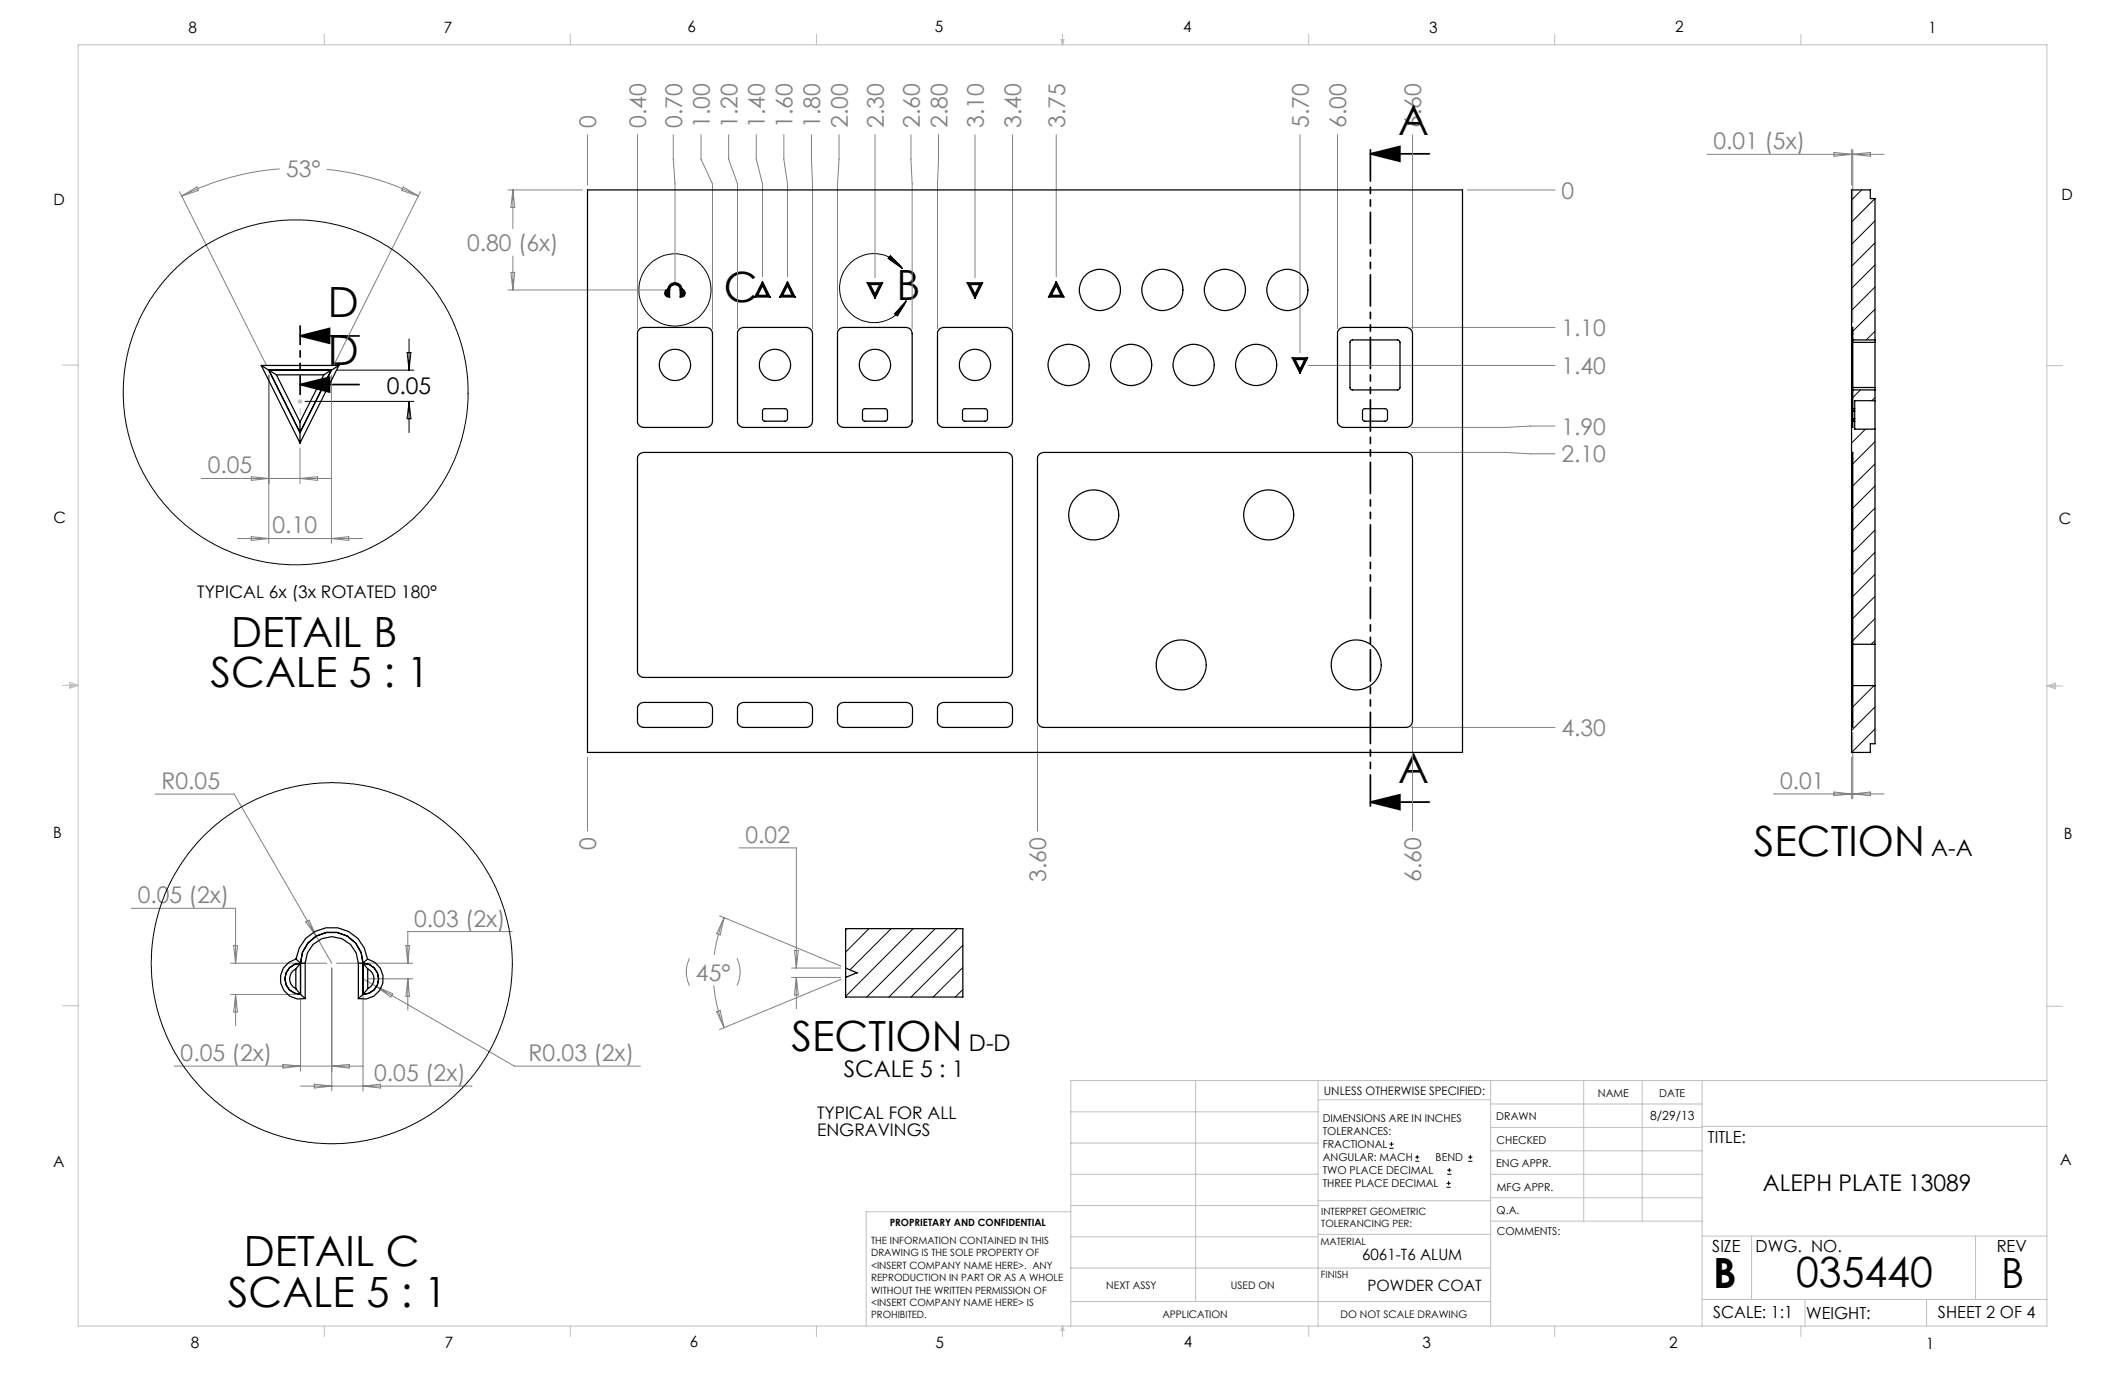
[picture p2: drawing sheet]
<svg xmlns="http://www.w3.org/2000/svg" width="432mm" height="279mm" viewBox="0 0 432 279" stroke-linecap="round" stroke-linejoin="round" font-family="sans-serif">
<g fill="none" stroke="#c0c0c0" stroke-width=".2">
<path d="M15.9 9.1h400v260.4h-400zM65.9 6.9v2.2M115.9 6.9v2.2M165.9 6.9v2.2M215.6 8h.6l-.3 1.1zM215.7 8l.2 1.1M215.9 6.9v2.2M216 8l-.1 1.1M265.9 6.9v2.2M315.9 6.9v2.2M365.9 6.9v2.2M12.7 74.2h3.2"/>
<path d="M415.9 74.3h3.2M60.5 81.6h1M60.6 81.2l.7 .7M61 81v1.1M61.3 81.2l-.7 .7M12.7 139.3h3.2M14.2 139.1l1.7 .2M14.2 138.7l1.7 .6-1.7 .5zM15.9 139.3l-1.7 .3M415.9 139.4h3.2M415.9 139.4l1.8-.6v1.2zM415.9 139.4l1.8 .3"/>
<path d="M417.7 139.2l-1.8 .2M12.7 204.4h3.2M243 219.6v44.9M267.8 219.6v49.9M302.9 219.6v49.9M321.8 219.6v28.5M333.7 219.6v28.5M345.9 219.6v49.9M415.9 204.5h3.2M415.9 219.6h-198.3v49.9M217.6 238.6h50.2M217.6 232.3h50.2"/>
<path d="M217.6 225.9h50.2M267.8 223.5h35.1M302.9 233.9h43M302.9 229.1h43M302.9 224.3h43M302.9 238.6h43M345.9 228.9h70M217.6 257.7h85.3M217.6 251.3h50.2M217.6 245h50.2M217.6 246.2h-41.6v23.3M267.8 250.8h35.1"/>
<path d="M267.8 244h35.1M302.9 248.1h43M302.9 243.4h43M345.9 251.2h70M355.9 251.2v12.9M401.4 251.2v12.9M65.9 269.5v2.1M115.9 269.5v2.1M165.9 269.5v2.1M215.9 269.5v2.1M215.9 269.5l.3 .8h-.6zM217.6 264.5h85.3"/>
<path d="M265.9 269.5v2.1M315.9 269.5v2.1M345.9 264.1h70M365.9 269.5v2.1M366.8 264.1v5.4M391.5 264.1v5.4"/>
</g>
<g fill="none" stroke="#000" stroke-width=".2">
<path d="M378.3 38.6l-2.1 2M180.9 51.9l2.5 2.7-3-2.1zM183.4 54.6a7 7 0 0 0-10.8-.9 7 7 0 0 0 1.3 10.8 7 7 0 0 0 10.2-3.4M381 40.4l-4.8 4.7M381 44.9l-4.8 4.7M381 49.4l-4.8 4.7M381 53.8l-4.8 4.8M381 58.3l-4.8 4.8M68.3 75.2h15.8M82.7 71.6h.8l-.4 3.6zM83.1 68.9v6.3M184.1 61.1l-1.7 3.1-.6-.4z"/>
<path d="M378 79.2l-1.5 1.6M381 62.8l-4.5 4.5M381 67.3l-1.8 1.8M62 81.6h22.1M83.1 81.6v6.3M83.1 81.6l.4 3.5h-.8zM379.1 87.2l-2.9 2.8M381 89.7l-4.5 4.6M381 94.3l-4.5 4.4M381 98.7l-4.5 4.6M381 80.8l-.6 .6M381 103.2l-4.5 4.5"/>
<path d="M381 107.7l-4.5 4.5M381 112.2l-4.5 4.5M381 116.7l-4.5 4.5M380.8 139.3l-4.3 4.4M381 121.2l-4.5 4.5M381 125.7l-4.5 4.5M381 130.2l-.8 .7M381 143.7l-4.8 4.7M381 148.1l-4.8 4.8M172.1 188.7l-.3 .3M176.6 188.7l-4.8 4.8M181.1 188.7l-8.4 8.4"/>
<path d="M185.6 188.7l-13.8 13.8M190 188.7l-13.9 13.9M194.5 188.7l-13.9 13.9M195.7 192.1l-10.6 10.5M195.7 196.6l-6.1 6M195.7 201.1l-1.6 1.5M282.3 233.3h.9M282.3 232.5h.9M282.8 232.1v.8M287.6 236h.8M287.6 235.1h.8M288 234.7v.8"/>
<path d="M294.1 238.6h.8M294.1 237.8h.8M294.5 237.4v.8M298.3 236h.9M298.3 235.1h.9M298.8 234.7v.8M293.9 241.3h.9M293.9 240.5h.9M294.4 240v.8"/>
<circle cx="137.2" cy="58.9" r="7.3"/>
<circle cx="60.1" cy="79.7" r="35"/>
<circle cx="67.4" cy="195.7" r="36.7"/>
</g>
<path d="M278.4 31.3h12M278.4 31.3l6-1.5v3zM61 68.3h12M61 78.1h12M61 68.3l6-1.6v3zM61 78.1l6-1.4v3zM278.4 163h12M278.4 163l6-1.5v3z" fill="none" stroke="#000" stroke-width=".35"/>
<g fill="none" stroke="#808080" stroke-width=".2">
<path d="M36.5 38.9l17.7 35.4M36.9 39.8l3.1-1.8 .3 .7zM56.8 34.3a52.4 52.4 0 0 0-19.9 5.5M66.4 34.4a54.9 54.9 0 0 1 18.6 5.4M82 38l3 1.8-3.4-1.1zM85.4 38.9l-17.6 35.4M103.2 38.6h15.2M104.2 38.6v7.9M104.2 38.6l.4 3.6h-.8zM119.4 27.4v10.2M129.5 27.4v39.4M136.8 27.4v4.9l.4 5.1v20.5"/>
<path d="M142.5 27.4v4.9l2.3 5.1v29.4M148.1 27.4v4.9l1.8 5.1v29.4M153.7 27.4v4.9l1.2 5.1v18.8M159.3 27.4v4.9l.7 5.1v18.8M164.9 27.4v4.9l.2 5.1v29.4M170.5 27.4v4.9l-.3 5.1v29.4M177.8 27.4v29M185.1 27.4v4.9l.2 5.1v29.4M190.7 27.4v4.9l-.2 5.1v29.4M198.1 27.4v29M205.7 27.4v39.4M214.6 27.4v28.8"/>
<path d="M264.2 27.4v44.3M271.8 27.4v39.4M287 27.4v39.4M298.2 38.6h17.8M346.9 31.4h35.9M372.7 31l3.5 .4-3.5 .4zM376.2 30.4v7.2M376.5 30.4v35.1M376.5 31.4l3.5-.4v.8zM103.2 58.9h32.9M103.8 55.4h.8l-.4 3.5zM104.2 52v6.9"/>
<path d="M54.6 76.2v34.2M54.6 76.2v22M67.3 76.2v34.2M265.9 74.3h50.1M286.7 66.5h29.3M40.9 97.2h26.4M51.1 96.9l3.5 .3-3.5 .4zM61 91v7.2M61 97.2l3.5-.3v.7zM286.7 91.9h19.3l5 .3h5M316 86.6h-5l-5 .3h-19.3M48.3 109.4h25.4"/>
<path d="M51 109l3.6 .4-3.6 .4zM67.3 109.4l3.6-.4v.8zM119.4 153.9v15M210.8 147.5v21.4M286.7 147.8h29.3M287 147.5v21.4M376.2 153.9v8.4M376.5 148.8v13.5M31.5 161.4h16.1l19.8 34.3M150.2 172.3h11.6v24.4M360.4 161.3h22.4M372.7 160.9l3.5 .4-3.5 .4z"/>
<path d="M376.5 161.3l3.5-.4v.8zM26.7 184.6h21.2v11.1M46.9 195.7h19.5M47.5 192.2h.8l-.4 3.5zM62.1 187.3l.7-.3 1.4 3.2zM67.4 196.7v25M68.4 195.7h15.5M73.8 198.9l30.7 17.7h25.6M73.8 199.9v21.8M74.8 198.9h9.1M82.5 192.2h.7l-.3 3.5zM82.9 198.9v6.3"/>
<path d="M82.9 198.9l.3 3.6h-.7zM104.1 189.3h-21.2v6.4M140.1 194.7a6.1 6.1 0 0 0 0 5.6M146.2 186.1l24.7 10.2M147.1 186.5l-.8 3.5-.7-.3zM147.1 186.5l-.5 1.4a31.1 31.1 0 0 0-1.5 6.1M149.8 194.7a6.4 6.4 0 0 1 0 5.6M160.8 196.7h10M160.8 198.6h10M161.4 193.1h.8l-.4 3.6zM161.8 198.6v6.4M161.8 198.6l.4 3.6h-.8z"/>
<path d="M170.9 199l-24.7 10.2M35.4 216.6h38.4M46.9 202.1h13.2M47.9 202.1v6.3M47.9 202.1l.4 3.5h-.8zM57.5 216.3l3.6 .3-3.6 .4zM61.1 203.1v14.6M67.4 216.6l3.6-.3v.7zM76.5 200.5l3.3 1.4-.4 .7zM145 200.3l.1 .8a29.5 29.5 0 0 0 2 7.7M145.6 205.6l.7-.2 .8 3.4zM61.1 220.7h34.8"/>
<path d="M63.9 220.3l3.5 .4-3.5 .4zM73.8 220.7l3.5-.4v.8z"/>
</g>
<path d="M278.5 29.3v135.7" fill="none" stroke="#000" stroke-width=".35" stroke-dasharray="6.3 1.3 1.3 1.3 1.3 1.3" stroke-dashoffset="-1.2"/>
<path d="M61 66.2v13.9" fill="none" stroke="#000" stroke-width=".35" stroke-dasharray="6.3 1.3 1.3 1.3 1.3 1.3" stroke-dashoffset="2.6"/>
<path d="M61 81.5v4.3" fill="none" stroke="#c0c0c0" stroke-width=".2" stroke-dasharray="15.2 1.3 1.3 1.3" stroke-dashoffset="15"/>
<g fill="#000">
<path d="M278.4 31.3l6-1.5v3zM278.4 163l6-1.5v3z"/>
<path d="M180.9 51.9l2.5 2.7-3-2.1zM184.1 61.1l-1.7 3.1-.6-.4z"/>
<path d="M61 68.3l6-1.6v3zM61 78.1l6-1.4v3z"/>
</g>
<g fill="none" stroke="#000" stroke-width=".25">
<path d="M119.4 38.6h177.8v114.3h-177.8zM135.7 59.2a.43 .43 0 0 0-.3 .3 .43 .43 0 0 0 .3 .4M135.7 59.2v.7M135.7 59.9l.2 .3M135.7 58.7a1.46 1.46 0 0 1 1.5-1.3 1.46 1.46 0 0 1 1.4 1.3M135.7 58.7a.83 .83 0 0 0-.6 1 .83 .83 0 0 0 1 .7M135.7 58.7l.2 .2M135.9 58.9a1.27 1.27 0 0 1 1.3-1.2 1.27 1.27 0 0 1 1.2 1.2M135.9 58.9a.63 .63 0 0 0-.6 .6 .63 .63 0 0 0 .6 .7M135.9 58.9h.2M135.9 58.9l-.2 .3M135.9 58.9v1.3"/>
<path d="M136.1 58.9a1.08 1.08 0 0 1 1-1.1 1.08 1.08 0 0 1 1.1 1.1M136.1 58.9v1.5M138.2 58.9v1.5M138.2 58.9h.2M138.4 58.9a.63 .63 0 0 1 .7 .6 .63 .63 0 0 1-.7 .7M138.4 58.9v1.3M138.4 58.9l.2 .3M138.6 58.7a.83 .83 0 0 1 .6 1 .83 .83 0 0 1-1 .7M138.6 59.2a.43 .43 0 0 1 .3 .3 .43 .43 0 0 1-.3 .4M138.6 58.7l-.2 .2M138.6 59.9l-.2 .3M138.6 59.2v.7"/>
<path d="M154.9 57.2l-1.5 3.2M154.9 57.2l1.6 3.2M154.9 57.2v.9M154.9 58.1l1 1.9M154.9 58.1l-.9 1.9M160 57.2l1.6 3.2M160 57.2l-1.6 3.2M160 57.2v.9M160 58.1l1 1.9M160 58.1l-1 1.9M176.2 57.5h3.2M176.2 57.5l1.6 3.1"/>
<path d="M176.2 57.5l.3 .1M176.5 57.6l1.3 2.6 1.3-2.6M176.5 57.6h2.6M176.5 57.6l.3 .2M176.8 57.8l1 2M176.8 57.8h2M177.8 59.8v.8M178.8 57.8l-1 2M179.1 57.6l-.3 .2M179.4 57.5l-1.6 3.1M179.4 57.5l-.3 .1M196.5 57.5h3.2"/>
<path d="M196.5 57.5l1.6 3.1M196.5 57.5l.4 .1M196.9 57.6h2.5M196.9 57.6l1.2 2.6 1.3-2.6M196.9 57.6l.2 .2M197.1 57.8l1 2M197.1 57.8h2M198.1 59.8v.8M199.1 57.8l-1 2M199.4 57.6l-.3 .2M199.7 57.5l-1.6 3.1M199.7 57.5l-.3 .1"/>
<path d="M214.6 57.2l1.6 3.2M214.6 57.2l-1.6 3.2M214.6 57.2v.9M214.6 58.1l1 1.9M214.6 58.1l-1 1.9M53.1 74.3h15.8M53.1 74.3l7.9 15.7M53.1 74.3l3.1 1.9M54.6 75.2h12.7l-6.3 12.7zM54.6 75.2l6.4 12.7 6.3-12.7M56.2 76.2l4.8 9.6M56.2 76.2h9.6"/>
<path d="M65.8 76.2l-4.8 9.6M68.9 74.3l-7.9 15.7M68.9 74.3l-3.1 1.9M129.9 66.9l.9-.4h12.7a1.33 1.33 0 0 1 1.3 1.3v17.8a1.33 1.33 0 0 1-1.3 1.3h-12.7a1.26 1.26 0 0 1-1.3-1.3v-18zM135.9 60.2l.2 .2M138.4 60.2l-.2 .2M150.2 66.9l.9-.4h12.7a1.33 1.33 0 0 1 1.3 1.3v17.8a1.33 1.33 0 0 1-1.3 1.3h-12.7a1.26 1.26 0 0 1-1.2-1.3v-18zM153.4 60.4h3.1M153.7 60.2h2.5M153.7 60.2l1.2-2.6 1.3 2.6M153.7 60.2l-.3 .2M154 60h1.9"/>
<path d="M154 60l-.3 .2M155.9 60l.3 .2M156.2 60.2l.3 .2M158.4 60.4h3.2M158.8 60.2h2.5M158.8 60.2l1.2-2.6 1.3 2.6M158.8 60.2l-.4 .2M159 60l-.2 .2M159 60h2M161 60l.3 .2M161.3 60.2l.3 .2M170.5 66.9l1-.4h12.6a1.21 1.21 0 0 1 1.2 1.3v17.8a1.26 1.26 0 0 1-1.2 1.3h-12.6a1.26 1.26 0 0 1-1.3-1.3v-18z"/>
<path d="M190.9 66.9l.9-.4h12.7a1.33 1.33 0 0 1 1.2 1.3v17.8a1.33 1.33 0 0 1-1.2 1.3h-12.7a1.26 1.26 0 0 1-1.3-1.3v-18zM213 60.4h3.2M213.4 60.2l1.2-2.6 1.3 2.6M213.4 60.2h2.5M213.4 60.2l-.4 .2M213.6 60h2M213.6 60l-.2 .2M215.6 60l.3 .2M215.9 60.2l.3 .2M262.6 72.7h3.1M262.6 72.7l1.6 3.1M262.6 72.7l.3 .2"/>
<path d="M262.9 72.9h2.5M262.9 72.9l1.3 2.5 1.2-2.5M262.9 72.9l.3 .2M263.2 73.1h1.9M263.2 73.1l1 1.9M264.2 75v.8M265.1 73.1l-.9 1.9M265.4 72.9l-.3 .2M265.7 72.7l-1.5 3.1M265.7 72.7l-.3 .2M272.1 66.9l1-.4h12.7a1.33 1.33 0 0 1 1.2 1.3v17.8a1.33 1.33 0 0 1-1.2 1.3h-12.7a1.26 1.26 0 0 1-1.3-1.3v-18zM274.4 69.3l.3-.2h9.5l.3 .5v9.1l-.1 .3-.3 .2h-9.6l-.2-.4z"/>
<path d="M376.2 66.5v1.3M376.2 66.5h.3v2.6M376.2 66.5v-27.9h3.8v1.8h1v28.7M376.2 67.8v17.8M376.2 67.8h.3M376.5 69.1v.5M376.5 78.7v.5M376.5 79.2h4.5M376.5 69.1h4.5M376.5 69.6v9.1M376.5 79.2v3.8M376.5 69.6h4.5"/>
<path d="M376.5 78.7h4.5M381 69.1v.5M381 78.7v.5M381 69.6v9.1M381 79.2v2.2M61 85.8v4.2M129.9 92.3l.9-.4h73.7a1.33 1.33 0 0 1 1.2 1.3v43.2a1.33 1.33 0 0 1-1.2 1.3h-73.7a1.26 1.26 0 0 1-1.3-1.3v-43.4zM155.1 83.2l.2-.2 4.4 .1 .3 .4v1.8l-.4 .3-4.4-.1-.3-.3v-1.7zM175.3 83.3l.3-.3 4.4 .1 .3 .4v1.8l-.4 .3-4.4-.1-.2-.3zM195.7 83.2l.3-.2 4.3 .1 .4 .4-.1 1.8-.4 .3-4.4-.1-.2-.3v-1.7zM211.2 92.3l.9-.4h73.7a1.33 1.33 0 0 1 1.2 1.3v53.3a1.33 1.33 0 0 1-1.2 1.3h-73.7a1.26 1.26 0 0 1-1.3-1.3v-53.5zM277.1 83.1h4.5l.3 .4v1.8l-.4 .3-4.4-.1-.2-.3v-1.7z"/>
<path d="M376.2 85.6v1.3M376.2 91.9v1.3M376.2 91.9h.3v39M376.2 85.6h.7M376.2 86.9v5M376.2 93.2v53.3M376.2 93.2h.3M376.5 83v.5M376.5 85.1v1.8h-.3M376.5 83h.4M376.5 83.5v1.6M376.5 83.5h.4"/>
<path d="M376.5 85.1h.4M376.9 83v.5M376.9 85.1v.5M376.9 83.5v1.6M376.9 85.6v1.6h4.1M381 81.4v5.8M381 87.2v43.7M381 81.4h-4.1v1.6M376.5 130.9v8.4M376.5 139.3v8.5h-.3M376.5 139.3h4.5M376.5 130.9h4.5"/>
<path d="M381 130.9v8.4M381 139.3v11.8h-1v1.8h-3.8v-5.1M129.9 143.1l.9-.4h12.7a1.33 1.33 0 0 1 1.3 1.3v2.5a1.33 1.33 0 0 1-1.3 1.3h-12.7a1.26 1.26 0 0 1-1.3-1.3v-2.7zM150.2 143.1l.9-.4h12.7a1.33 1.33 0 0 1 1.3 1.3v2.5a1.33 1.33 0 0 1-1.3 1.3h-12.7a1.26 1.26 0 0 1-1.2-1.3v-2.7zM170.5 143.1l1-.4h12.7a1.33 1.33 0 0 1 1.2 1.3v2.5a1.33 1.33 0 0 1-1.2 1.3h-12.7a1.26 1.26 0 0 1-1.3-1.3v-2.7zM190.9 143.1l.9-.4h12.7a1.33 1.33 0 0 1 1.2 1.3v2.5a1.33 1.33 0 0 1-1.2 1.3h-12.7a1.26 1.26 0 0 1-1.3-1.3v-2.7zM376.2 146.5v1.3M376.2 146.5h.3M60.1 196.9a2.23 2.23 0 0 0-1.3 2 2.23 2.23 0 0 0 1.3 2M60.1 196.9v4M60.1 194.9a7.3 7.3 0 0 1 7.3-6.5 7.3 7.3 0 0 1 7.3 6.5M60.1 194.9a4.1 4.1 0 0 0-3.1 4.9 4.1 4.1 0 0 0 5 3.1"/>
<path d="M60.1 194.9l1 .8M61.1 195.7a6.4 6.4 0 0 1 6.3-6.3 6.4 6.4 0 0 1 6.4 6.3M61.1 195.7a3.2 3.2 0 0 0-3.2 3.2 3.2 3.2 0 0 0 3.2 3.2M61.1 195.7h.9M61.1 195.7l-1 1.2M61.1 195.7v6.4M62 195.7a5.4 5.4 0 0 1 5.4-5.4 5.4 5.4 0 0 1 5.4 5.4M62 195.7v7.2M72.8 195.7v7.2M72.8 195.7h1M73.8 195.7a3.2 3.2 0 0 1 3.1 3.2 3.2 3.2 0 0 1-3.1 3.2M73.8 195.7v6.4"/>
<path d="M73.8 195.7l.9 1.2M74.7 194.9a4.1 4.1 0 0 1 3.1 4.9 4.1 4.1 0 0 1-5 3.1M74.7 194.9l-.9 .8M74.7 196.9a2.23 2.23 0 0 1 1.3 2 2.23 2.23 0 0 1-1.3 2M74.7 196.9v4M171.8 188.7h23.9v13.9h-23.9zM171.8 196.7l2.3 1M174.1 197.7h.1M174.1 197.7l-2.3 .9M60.1 200.9l1 1.2M61.1 202.1l.9 .8M73.8 202.1l-1 .8"/>
<path d="M74.7 200.9l-.9 1.2"/>
<circle cx="223.5" cy="58.9" r="4.2"/>
<circle cx="236.2" cy="58.9" r="4.2"/>
<circle cx="248.9" cy="58.9" r="4.2"/>
<circle cx="261.6" cy="58.9" r="4.2"/>
<circle cx="137.2" cy="74.1" r="3.2"/>
<circle cx="157.5" cy="74.1" r="3.2"/>
<circle cx="177.8" cy="74.1" r="3.2"/>
<circle cx="198.1" cy="74.1" r="3.2"/>
<circle cx="217.1" cy="74.2" r="4.2"/>
<circle cx="229.8" cy="74.2" r="4.2"/>
<circle cx="242.5" cy="74.2" r="4.2"/>
<circle cx="255.2" cy="74.2" r="4.2"/>
<circle cx="222.2" cy="104.6" r="5.1"/>
<circle cx="257.8" cy="104.6" r="5.1"/>
<circle cx="240" cy="135.1" r="5.1"/>
<circle cx="275.6" cy="135.1" r="5.1"/>
</g>
<g font-size="8.5">
<text x="284.1" y="27.4">A</text>
<text x="66.6" y="64.3">D</text>
<text x="147.1" y="61.3">C</text>
<text x="182.2" y="60.9">B</text>
<text x="66.6" y="74.2">D</text>
<text x="47" y="131.4">DETAIL B</text>
<text x="42.8" y="139.6">SCALE 5 : 1</text>
<text x="284.1" y="159.1">A</text>
<text x="356.4" y="173.9">SECTION</text>
<text x="160.8" y="213.5">SECTION</text>
<text x="49.5" y="257.3">DETAIL C</text>
<text x="348.1" y="261.8">B</text>
<text x="365" y="261.6">035440</text>
<text x="406.7" y="261.6">B</text>
<text x="46.3" y="265.5">SCALE 5 : 1</text>
</g>
<g font-size="4.7" fill="#808080">
<text x="121.2" y="26.1" transform="rotate(-90 121.2 26.1)">0</text>
<text x="131.3" y="26.1" transform="rotate(-90 131.3 26.1)">0.40</text>
<text x="138.6" y="26.1" transform="rotate(-90 138.6 26.1)">0.70</text>
<text x="144.2" y="26.1" transform="rotate(-90 144.2 26.1)">1.00</text>
<text x="149.8" y="26.1" transform="rotate(-90 149.8 26.1)">1.20</text>
<text x="155.4" y="26.1" transform="rotate(-90 155.4 26.1)">1.40</text>
<text x="161.1" y="26.1" transform="rotate(-90 161.1 26.1)">1.60</text>
<text x="166.7" y="26.1" transform="rotate(-90 166.7 26.1)">1.80</text>
<text x="172.3" y="26.1" transform="rotate(-90 172.3 26.1)">2.00</text>
<text x="179.6" y="26.1" transform="rotate(-90 179.6 26.1)">2.30</text>
<text x="186.9" y="26.1" transform="rotate(-90 186.9 26.1)">2.60</text>
<text x="192.5" y="26.1" transform="rotate(-90 192.5 26.1)">2.80</text>
<text x="199.9" y="26.1" transform="rotate(-90 199.9 26.1)">3.10</text>
<text x="207.5" y="26.1" transform="rotate(-90 207.5 26.1)">3.40</text>
<text x="216.4" y="26.1" transform="rotate(-90 216.4 26.1)">3.75</text>
<text x="265.9" y="26.1" transform="rotate(-90 265.9 26.1)">5.70</text>
<text x="273.6" y="26.1" transform="rotate(-90 273.6 26.1)">6.00</text>
<text x="288.8" y="26.1" transform="rotate(-90 288.8 26.1)">6.60</text>
<text x="58.1" y="35.9">53°</text>
<text x="348.2" y="30.3">0.01 (5x)</text>
<text x="317.3" y="40.3">0</text>
<text x="94.9" y="51">0.80 (6x)</text>
<text x="317.3" y="68.3">1.10</text>
<text x="317.3" y="76">1.40</text>
<text x="317.3" y="88.3">1.90</text>
<text x="317.3" y="93.9">2.10</text>
<text x="42.2" y="96.2">0.05</text>
<text x="55.4" y="108.4">0.10</text>
<text x="317.3" y="149.6">4.30</text>
<text x="32.8" y="160.3">R0.05</text>
<text x="361.7" y="160.3">0.01</text>
<text x="121.2" y="172.8" transform="rotate(-90 121.2 172.8)">0</text>
<text x="151.5" y="171.3">0.02</text>
<text x="212.6" y="179.2" transform="rotate(-90 212.6 179.2)">3.60</text>
<text x="288.8" y="179.2" transform="rotate(-90 288.8 179.2)">6.60</text>
<text x="28" y="183.5">0.05 (2x)</text>
<text x="84.2" y="188.3">0.03 (2x)</text>
<text x="141.4" y="199.3">45°</text>
<text x="36.7" y="215.6">0.05 (2x)</text>
<text x="107.4" y="215.6">R0.03 (2x)</text>
<text x="76" y="219.7">0.05 (2x)</text>
</g>
<g font-size="4.7">
<text x="78.6" y="80.1">0.05</text>
<text x="392.4" y="173.8">A-A</text>
<text x="196.9" y="213.5">D-D</text>
<text x="171.5" y="218.9">SCALE 5 : 1</text>
<text x="358.2" y="242.1">ALEPH PLATE 13089</text>
</g>
<g font-size="3.5">
<text x="40.1" y="121.4">TYPICAL 6x (3x ROTATED 180°</text>
<text x="166" y="227.3">TYPICAL FOR ALL</text>
<text x="166" y="230.8">ENGRAVINGS</text>
</g>
<g font-size="3.4">
<text x="347.1" y="232.3">TITLE:</text>
<text x="347.9" y="254.3">SIZE</text>
<text x="356.7" y="254.4">DWG. NO.</text>
<text x="405.7" y="254.5">REV</text>
<text x="348.1" y="267.9">SCALE: 1:1</text>
<text x="367" y="268">WEIGHT:</text>
<text x="393.8" y="267.9">SHEET 2 OF 4</text>
</g>
<g font-size="3.2">
<text x="38.3" y="6.7">8</text>
<text x="90.2" y="6.7">7</text>
<text x="139.7" y="6.5">6</text>
<text x="190" y="6.5">5</text>
<text x="240.4" y="6.5">4</text>
<text x="290.4" y="6.7">3</text>
<text x="340.4" y="6.5">2</text>
<text x="391.9" y="6.7">1</text>
<text x="10.9" y="41.6">D</text>
<text x="418.9" y="40.7">D</text>
<text x="10.9" y="106.3">C</text>
<text x="418.4" y="106.4">C</text>
<text x="10.8" y="170.2">B</text>
<text x="419.4" y="170.6">B</text>
<text x="10.8" y="237.2">A</text>
<text x="418.6" y="236.8">A</text>
<text x="276.8" y="256">6061-T6 ALUM</text>
<text x="277.9" y="262.4">POWDER COAT</text>
<text x="38.8" y="273.8">8</text>
<text x="90.4" y="273.8">7</text>
<text x="140.2" y="273.8">6</text>
<text x="190.1" y="273.9">5</text>
<text x="240.5" y="273.8">4</text>
<text x="289" y="273.9">3</text>
<text x="339.1" y="273.8">2</text>
<text x="391.4" y="274.1">1</text>
</g>
<text font-size="2.5" x="335.3" y="227.7">8/29/13</text>
<text font-size="2.4" x="269" y="222.4">UNLESS OTHERWISE SPECIFIED:</text>
<g font-size="2.2">
<text x="268.8" y="228">DIMENSIONS ARE IN INCHES</text>
<text x="304.1" y="227.7">DRAWN</text>
<text x="324.7" y="222.9">NAME</text>
<text x="337.2" y="222.9">DATE</text>
<text x="268.8" y="230.6">TOLERANCES:</text>
<text x="268.8" y="233.3">FRACTIONAL</text>
<text x="304.1" y="232.6">CHECKED</text>
<text x="268.8" y="236">ANGULAR: MACH</text>
<text x="268.8" y="238.6">TWO PLACE DECIMAL</text>
<text x="291.7" y="236">BEND</text>
<text x="304" y="237.2">ENG APPR.</text>
<text x="268.8" y="241.3">THREE PLACE DECIMAL</text>
<text x="304.2" y="241.9">MFG APPR.</text>
<text x="304.1" y="246.7">Q.A.</text>
<text x="304.1" y="250.9">COMMENTS:</text>
</g>
<g font-size="2.1">
<text x="224.8" y="262">NEXT ASSY</text>
<text x="250.1" y="261.9">USED ON</text>
<text x="236.2" y="267.8">APPLICATION</text>
<text x="272.4" y="267.8">DO NOT SCALE DRAWING</text>
</g>
<g font-size="2">
<text x="180.8" y="249.2">PROPRIETARY AND CONFIDENTIAL</text>
<text x="268.5" y="246.8">INTERPRET GEOMETRIC</text>
<text x="268.5" y="249.4">TOLERANCING PER:</text>
<text x="177" y="252.8">THE INFORMATION CONTAINED IN THIS</text>
<text x="177" y="255.3">DRAWING IS THE SOLE PROPERTY OF</text>
<text x="177" y="257.8">&lt;INSERT COMPANY NAME HERE&gt;. ANY</text>
<text x="268.3" y="252.9">MATERIAL</text>
<text x="177" y="260.3">REPRODUCTION IN PART OR AS A WHOLE</text>
<text x="177" y="262.9">WITHOUT THE WRITTEN PERMISSION OF</text>
<text x="268.4" y="259.7">FINISH</text>
<text x="177" y="265.4">&lt;INSERT COMPANY NAME HERE&gt; IS</text>
<text x="177" y="267.9">PROHIBITED.</text>
</g>
</svg>
